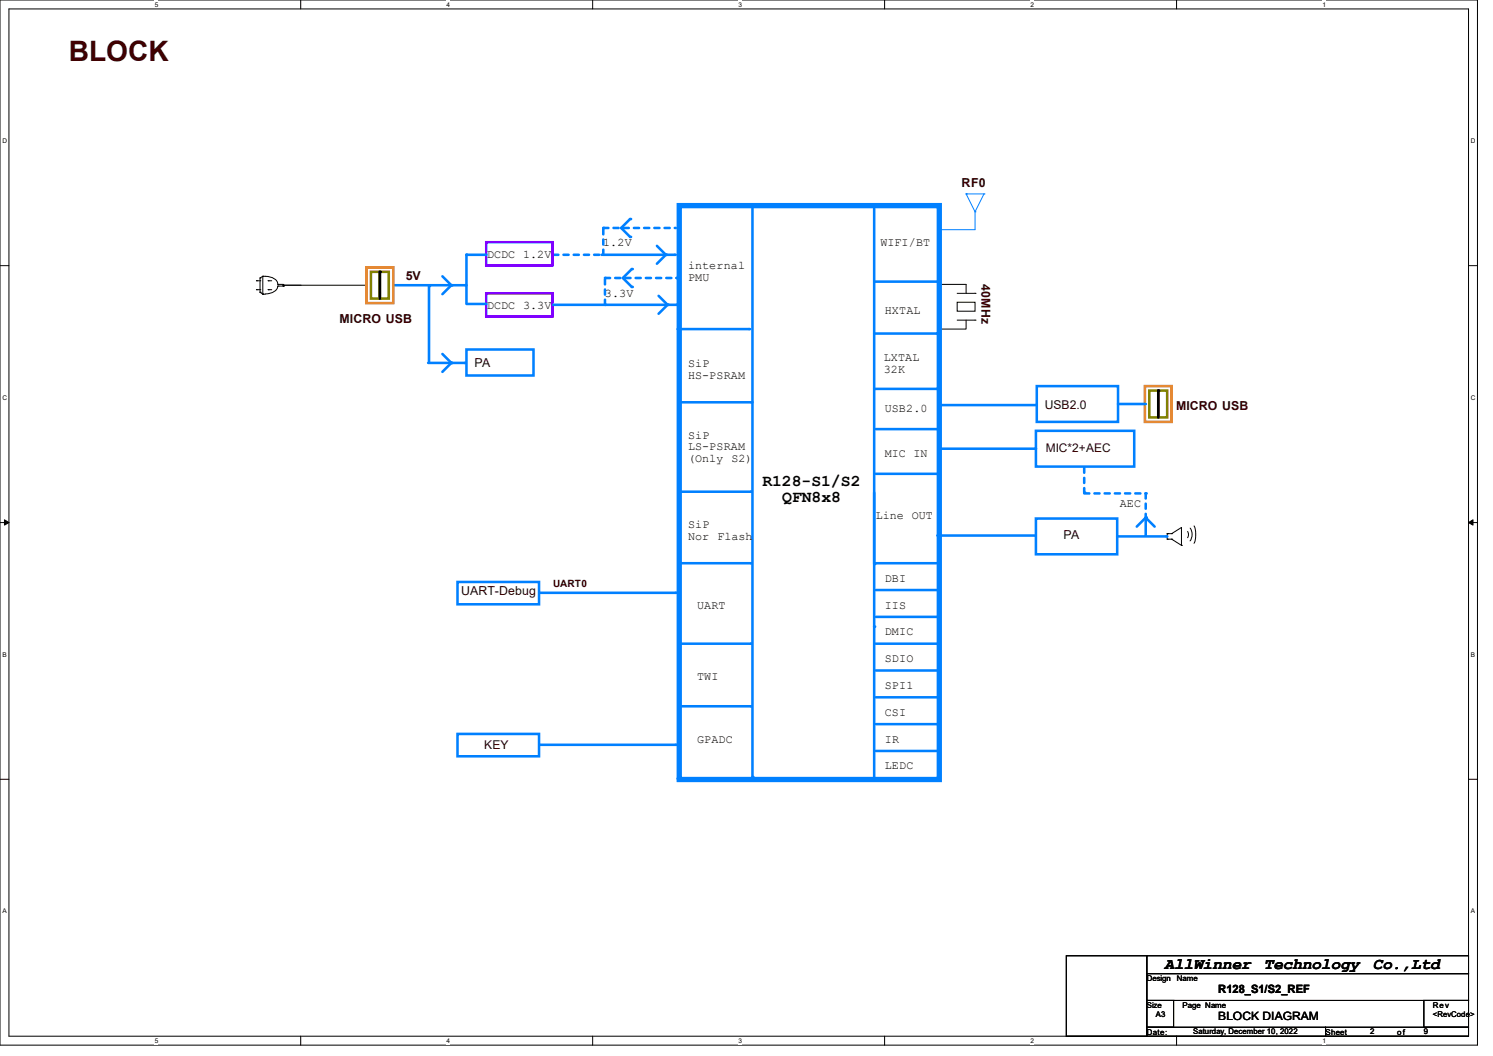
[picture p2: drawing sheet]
<svg xmlns="http://www.w3.org/2000/svg" width="297mm" height="210mm" viewBox="0 0 297 210" stroke-linecap="round" stroke-linejoin="round" font-family="sans-serif">
<path d="M0 0h293.9v207.9h-293.9zM1.8 1.8h290.3v204.3h-290.3z" fill="none" stroke="#000" stroke-width=".2"/>
<g fill="#fff">
<path d="M30.8 .2h.7v1.4h-.7z"/>
<path d="M30.8 206.2h.7v1.4h-.7z"/>
</g>
<path d="M59.8 0v1.8M59.8 206.1v1.8" fill="none" stroke="#000" stroke-width=".2"/>
<g fill="#fff">
<path d="M88.8 .2h.7v1.4h-.7z"/>
<path d="M88.8 206.2h.7v1.4h-.7z"/>
</g>
<path d="M117.9 0v1.8M117.9 206.1v1.8" fill="none" stroke="#000" stroke-width=".2"/>
<g fill="#fff">
<path d="M146.9 .2h.7v1.4h-.7z"/>
<path d="M146.9 206.2h.7v1.4h-.7z"/>
</g>
<path d="M176 0v1.8M176 206.1v1.8" fill="none" stroke="#000" stroke-width=".2"/>
<g fill="#fff">
<path d="M205 .2h.7v1.4h-.7z"/>
<path d="M205 206.2h.7v1.4h-.7z"/>
</g>
<path d="M234.1 0v1.8M234.1 206.1v1.8" fill="none" stroke="#000" stroke-width=".2"/>
<g fill="#fff">
<path d="M263.1 .2h.6v1.4h-.6z"/>
<path d="M263.1 206.2h.6v1.4h-.6z"/>
<path d="M.5 27.3h.9v1.4h-.9z"/>
<path d="M292.6 27.3h.9v1.4h-.9z"/>
<path d="M.5 78.4h.9v1.4h-.9z"/>
<path d="M292.6 78.4h.9v1.4h-.9z"/>
</g>
<path d="M0 52.8h1.8M292.1 52.8h1.8" fill="none" stroke="#000" stroke-width=".2"/>
<g fill="#fff">
<path d="M.5 129.5h.8v1.4h-.8z"/>
<path d="M292.6 129.5h.8v1.4h-.8z"/>
</g>
<path d="M0 103.9h1.8M292.1 103.9h1.8" fill="none" stroke="#000" stroke-width=".2"/>
<path d="M.9 103.4l.9 .5-.9 .5zM292.1 103.9l.9-.5v1z" fill="#000" stroke="#000" stroke-width=".2"/>
<g fill="#fff">
<path d="M.5 180.5h.8v1.4h-.8z"/>
<path d="M292.6 180.5h.8v1.4h-.8z"/>
</g>
<g fill="none" stroke="#000" stroke-width=".2">
<path d="M56.3 56.9h.1M56.3 56.7h.1M56.3 56.6v.3M56.3 56.7h16.4M186.9 56.6h5.3v1.7M190.4 58.3h3.6M194 58.3h.1M190.4 60.1h3.6v1.8h-3.6zM190.4 63.7h3.6M192.2 63.7v1.7h-5.3M194 63.7h.1M0 155h1.8"/>
<path d="M292.1 155h1.8"/>
</g>
<path d="M78.2 56.7h14.4" fill="none" stroke="#0080ff" stroke-width=".51"/>
<circle cx="92.6" cy="56.7" r=".25" fill="#0080ff"/>
<path d="M227.8 76.8h5.3v7.1h-5.3z" fill="none" stroke="#ff8000" stroke-width=".51"/>
<path d="M228.6 77.7h1.8v5.3h-1.8zM230.4 77.7h1.8v5.3h-1.8z" fill="none" stroke="#808000" stroke-width=".51"/>
<path d="M230.4 77.7v5.3" fill="none" stroke="#000" stroke-width=".51"/>
<circle cx="230.4" cy="77.7" r=".25" fill="#000"/>
<path d="M206.2 76.8h16.2v7.1h-16.2zM222.4 80.3h5.4" fill="none" stroke="#0080ff" stroke-width=".51"/>
<circle cx="227.8" cy="80.3" r=".25" fill="#0080ff"/>
<path d="M186.7 80.6h19.5" fill="none" stroke="#0080ff" stroke-width=".51"/>
<circle cx="186.7" cy="80.6" r=".25" fill="#0080ff"/>
<path d="M186.7 89.2h19.2" fill="none" stroke="#0080ff" stroke-width=".51"/>
<circle cx="205.9" cy="89.2" r=".25" fill="#0080ff"/>
<g fill="none" stroke="#000" stroke-width=".2">
<path d="M232.2 107.2h.1M232.2 106.1h.1M232.2 107.2h.9M232.2 106.1v1.1M232.2 106.1h.9M233.1 106.1h.1M233.1 107.2h.1M233.1 106.1l1.9-1.2v3.6M233.1 107.2l1.9 1.3M235 108.5h.1M236.3 105.7l.1 .6-.1 .6M236.8 105a2.24 2.24 0 0 1-.1 2.6"/>
<path d="M237.5 104.6a4.5 4.5 0 0 1 0 3.4"/>
</g>
<path d="M222.2 106.7h9.8" fill="none" stroke="#0080ff" stroke-width=".51"/>
<circle cx="232" cy="106.7" r=".25" fill="#0080ff"/>
<path d="M206.1 85.7h19.5v7.1h-19.5zM227.9 103v3.5" fill="none" stroke="#0080ff" stroke-width=".51"/>
<g fill="none" stroke="#000" stroke-width=".2">
<path d="M51 57.6h.1M51 55.8h.1M51 55.8h.9M51 57.6h.9M51.7 58.1h.1M51.7 55.3h.1M51.7 55.3v2.8M51.7 58.1l.6 .4M52.3 54.9a3 3 0 0 1 2.9 1.1v.6M52.3 58.5h.1M52.3 54.9h.1M52.3 54.9l-.6 .4"/>
<path d="M52.3 54.9v3.6M52.3 58.5h.5M53.3 55.8h.1M53.3 57.6h.1M53.3 55.8h.8M53.3 57.6h.8M55.2 56.9a1.75 1.75 0 0 1-1.8 1.5l-.6 .1M55.3 56.6h.1M55.3 56.9h.1M55.3 56.6h1v.3M55.3 56.9h1M56.3 56.7h.1"/>
<path d="M56.3 56.9h.1M56.3 56.7h3.6"/>
</g>
<path d="M72.9 53.2h5.3v7.1h-5.3z" fill="none" stroke="#ff8000" stroke-width=".51"/>
<path d="M73.8 54.1h1.8v5.3h-1.8zM75.6 54.1h1.7v5.3h-1.7z" fill="none" stroke="#808000" stroke-width=".51"/>
<path d="M75.6 54.1v5.3" fill="none" stroke="#000" stroke-width=".51"/>
<circle cx="75.6" cy="54.1" r=".25" fill="#000"/>
<circle cx="227.9" cy="103" r=".25" fill="#0080ff"/>
<path d="M227.9 103l-1.8 1.7" fill="none" stroke="#0080ff" stroke-width=".51"/>
<circle cx="227.9" cy="103" r=".25" fill="#0080ff"/>
<path d="M227.9 103l1.8 1.7" fill="none" stroke="#0080ff" stroke-width=".51"/>
<circle cx="227.9" cy="103" r=".25" fill="#0080ff"/>
<path d="M120.4 60.6h14.2" fill="none" stroke="#0080ff" stroke-width=".51"/>
<circle cx="134.6" cy="60.6" r=".25" fill="#0080ff"/>
<path d="M120.4 55.3h14.2" fill="none" stroke="#0080ff" stroke-width=".51" stroke-dasharray="1 1"/>
<circle cx="134.6" cy="55.3" r=".25" fill="#0080ff" stroke-dasharray="1 1"/>
<path d="M132.8 60.6l-1.8 1.8" fill="none" stroke="#0080ff" stroke-width=".51"/>
<circle cx="132.8" cy="60.6" r=".25" fill="#0080ff"/>
<path d="M131 58.8l1.8 1.8" fill="none" stroke="#0080ff" stroke-width=".51"/>
<circle cx="132.8" cy="60.6" r=".25" fill="#0080ff"/>
<path d="M120.4 60.6v-5.3" fill="none" stroke="#0080ff" stroke-width=".51" stroke-dasharray="1 1"/>
<circle cx="120.4" cy="55.3" r=".25" fill="#0080ff" stroke-dasharray="1 1"/>
<path d="M125.7 53.5l-1.8 1.8" fill="none" stroke="#0080ff" stroke-width=".51"/>
<circle cx="125.7" cy="53.5" r=".25" fill="#0080ff"/>
<path d="M123.9 55.3l1.8 1.8" fill="none" stroke="#0080ff" stroke-width=".51"/>
<circle cx="125.7" cy="57.1" r=".25" fill="#0080ff"/>
<path d="M120 50.7h14.2" fill="none" stroke="#0080ff" stroke-width=".51"/>
<circle cx="134.2" cy="50.7" r=".25" fill="#0080ff"/>
<path d="M110.1 50.7h9.6" fill="none" stroke="#0080ff" stroke-width=".51" stroke-dasharray="1 1"/>
<circle cx="119.7" cy="50.7" r=".25" fill="#0080ff" stroke-dasharray="1 1"/>
<path d="M120 45.3h14.2" fill="none" stroke="#0080ff" stroke-width=".51" stroke-dasharray="1 1"/>
<circle cx="134.2" cy="45.3" r=".25" fill="#0080ff" stroke-dasharray="1 1"/>
<path d="M132.5 50.7l-1.8 1.8" fill="none" stroke="#0080ff" stroke-width=".51"/>
<circle cx="132.5" cy="50.7" r=".25" fill="#0080ff"/>
<path d="M130.7 48.9l1.8 1.8" fill="none" stroke="#0080ff" stroke-width=".51"/>
<circle cx="132.5" cy="50.7" r=".25" fill="#0080ff"/>
<path d="M120 50.7v-5.4" fill="none" stroke="#0080ff" stroke-width=".51" stroke-dasharray="1 1"/>
<circle cx="120" cy="45.3" r=".25" fill="#0080ff" stroke-dasharray="1 1"/>
<path d="M125.3 43.6l-1.7 1.7" fill="none" stroke="#0080ff" stroke-width=".51"/>
<circle cx="125.3" cy="43.6" r=".25" fill="#0080ff"/>
<path d="M123.6 45.3l1.7 1.8" fill="none" stroke="#0080ff" stroke-width=".51"/>
<circle cx="125.3" cy="47.1" r=".25" fill="#0080ff"/>
<path d="M192.2 38.6h.1M192.2 38.6h3.5M192.2 38.6l1.8 3.5M195.7 38.6h.1M195.7 38.6l-1.7 3.5M186.9 45.7h.1M194 42.1h.1M194 42.1v3.6h-7.1" fill="none" stroke="#0080ff" stroke-width=".2"/>
<path d="M96.7 48.2h13.2v4.6h-13.2z" fill="none" stroke="#8000ff" stroke-width=".51"/>
<path d="M186.5 106.5h19.4" fill="none" stroke="#0080ff" stroke-width=".51"/>
<circle cx="186.5" cy="106.5" r=".25" fill="#0080ff"/>
<path d="M206.1 103.1h16.1v7.1h-16.1z" fill="none" stroke="#0080ff" stroke-width=".51"/>
<path d="M215.7 93v5" fill="none" stroke="#0080ff" stroke-width=".51" stroke-dasharray="1"/>
<circle cx="215.7" cy="98" r=".25" fill="#0080ff" stroke-dasharray="1"/>
<path d="M215.7 98.1h12.2" fill="none" stroke="#0080ff" stroke-width=".51" stroke-dasharray="1"/>
<circle cx="227.9" cy="98.1" r=".25" fill="#0080ff" stroke-dasharray="1"/>
<path d="M227.9 98.1v5" fill="none" stroke="#0080ff" stroke-width=".51" stroke-dasharray="1"/>
<circle cx="227.9" cy="103.1" r=".25" fill="#0080ff" stroke-dasharray="1"/>
<path d="M85.2 72.2h7.3M92.8 69.5h13.3v5.2h-13.3z" fill="none" stroke="#0080ff" stroke-width=".51"/>
<circle cx="92.5" cy="72.2" r=".25" fill="#0080ff"/>
<path d="M96.7 58.3h13.2v4.6h-13.2z" fill="none" stroke="#8000ff" stroke-width=".51"/>
<path d="M92.8 50.7v9.6" fill="none" stroke="#0080ff" stroke-width=".51"/>
<circle cx="92.8" cy="50.7" r=".25" fill="#0080ff"/>
<path d="M92.8 60.5h3.8" fill="none" stroke="#0080ff" stroke-width=".51"/>
<circle cx="96.6" cy="60.5" r=".25" fill="#0080ff"/>
<path d="M110.1 60.6h10.3" fill="none" stroke="#0080ff" stroke-width=".51"/>
<circle cx="120.4" cy="60.6" r=".25" fill="#0080ff"/>
<path d="M92.8 50.7h3.8" fill="none" stroke="#0080ff" stroke-width=".51"/>
<circle cx="96.6" cy="50.7" r=".25" fill="#0080ff"/>
<path d="M85.3 56.9v15.1" fill="none" stroke="#0080ff" stroke-width=".51"/>
<circle cx="85.3" cy="56.9" r=".25" fill="#0080ff"/>
<path d="M89.8 72.2l-1.8 1.8" fill="none" stroke="#0080ff" stroke-width=".51"/>
<circle cx="89.8" cy="72.2" r=".25" fill="#0080ff"/>
<path d="M88 70.4l1.8 1.8" fill="none" stroke="#0080ff" stroke-width=".51"/>
<circle cx="89.8" cy="72.2" r=".25" fill="#0080ff"/>
<path d="M89.8 56.7l-1.8 1.8" fill="none" stroke="#0080ff" stroke-width=".51"/>
<circle cx="89.8" cy="56.7" r=".25" fill="#0080ff"/>
<path d="M88 54.9l1.8 1.8" fill="none" stroke="#0080ff" stroke-width=".51"/>
<circle cx="89.8" cy="56.7" r=".25" fill="#0080ff"/>
<path d="M174.2 94.2h12.5" fill="none" stroke="#0080ff" stroke-width=".51"/>
<circle cx="186.7" cy="94.2" r=".25" fill="#0080ff"/>
<path d="M174.2 112h12.5" fill="none" stroke="#0080ff" stroke-width=".51"/>
<circle cx="186.7" cy="112" r=".25" fill="#0080ff"/>
<path d="M135.1 40.9h51.8v114.1h-51.8z" fill="none" stroke="#0080ff" stroke-width="1.1"/>
<path d="M149.7 40.9v113.6" fill="none" stroke="#0080ff" stroke-width=".51"/>
<circle cx="149.7" cy="154.5" r=".25" fill="#0080ff"/>
<path d="M173.9 40.7v71.5" fill="none" stroke="#0080ff" stroke-width=".51"/>
<circle cx="173.9" cy="112.2" r=".25" fill="#0080ff"/>
<path d="M173.9 66.3h12.5" fill="none" stroke="#0080ff" stroke-width=".51"/>
<circle cx="186.4" cy="66.3" r=".25" fill="#0080ff"/>
<path d="M174.2 85.3h12.5" fill="none" stroke="#0080ff" stroke-width=".51"/>
<circle cx="186.7" cy="85.3" r=".25" fill="#0080ff"/>
<path d="M173.9 98v26.6" fill="none" stroke="#0080ff" stroke-width=".51"/>
<circle cx="173.9" cy="124.6" r=".25" fill="#0080ff"/>
<path d="M135.1 97.8h14.3" fill="none" stroke="#0080ff" stroke-width=".51"/>
<circle cx="149.4" cy="97.8" r=".25" fill="#0080ff"/>
<path d="M173.9 154.9h12.5" fill="none" stroke="#0080ff" stroke-width=".51"/>
<circle cx="186.4" cy="154.9" r=".25" fill="#0080ff"/>
<path d="M134.8 154.9h14.2" fill="none" stroke="#0080ff" stroke-width=".51"/>
<circle cx="149" cy="154.9" r=".25" fill="#0080ff"/>
<path d="M173.9 124.6v30.3" fill="none" stroke="#0080ff" stroke-width=".51"/>
<circle cx="173.9" cy="154.9" r=".25" fill="#0080ff"/>
<path d="M174.1 56h12.4" fill="none" stroke="#0080ff" stroke-width=".51"/>
<circle cx="186.5" cy="56" r=".25" fill="#0080ff"/>
<path d="M134.8 65.4h14.2" fill="none" stroke="#0080ff" stroke-width=".51"/>
<circle cx="149" cy="65.4" r=".25" fill="#0080ff"/>
<path d="M135.1 80h14.4" fill="none" stroke="#0080ff" stroke-width=".51"/>
<circle cx="149.5" cy="80" r=".25" fill="#0080ff"/>
<path d="M135.1 128h14.3" fill="none" stroke="#0080ff" stroke-width=".51"/>
<circle cx="149.4" cy="128" r=".25" fill="#0080ff"/>
<path d="M135.1 112h14.3" fill="none" stroke="#0080ff" stroke-width=".51"/>
<circle cx="149.4" cy="112" r=".25" fill="#0080ff"/>
<path d="M173.9 77.3h12.5" fill="none" stroke="#0080ff" stroke-width=".51"/>
<circle cx="186.4" cy="77.3" r=".25" fill="#0080ff"/>
<path d="M135.1 140.5h14.3" fill="none" stroke="#0080ff" stroke-width=".51"/>
<circle cx="149.4" cy="140.5" r=".25" fill="#0080ff"/>
<path d="M174.2 122.7h12.5" fill="none" stroke="#0080ff" stroke-width=".51"/>
<circle cx="186.7" cy="122.7" r=".25" fill="#0080ff"/>
<path d="M174.2 128h12.5" fill="none" stroke="#0080ff" stroke-width=".51"/>
<circle cx="186.7" cy="128" r=".25" fill="#0080ff"/>
<path d="M174.2 133.3h12.5" fill="none" stroke="#0080ff" stroke-width=".51"/>
<circle cx="186.7" cy="133.3" r=".25" fill="#0080ff"/>
<path d="M174.2 138.7h12.5" fill="none" stroke="#0080ff" stroke-width=".51"/>
<circle cx="186.7" cy="138.7" r=".25" fill="#0080ff"/>
<path d="M174.2 144h12.5" fill="none" stroke="#0080ff" stroke-width=".51"/>
<circle cx="186.7" cy="144" r=".25" fill="#0080ff"/>
<path d="M174.2 149.4h12.5" fill="none" stroke="#0080ff" stroke-width=".51"/>
<circle cx="186.7" cy="149.4" r=".25" fill="#0080ff"/>
<path d="M174.2 117.3h12.5" fill="none" stroke="#0080ff" stroke-width=".51"/>
<circle cx="186.7" cy="117.3" r=".25" fill="#0080ff"/>
<path d="M107.4 148.1h27" fill="none" stroke="#0080ff" stroke-width=".51"/>
<circle cx="134.4" cy="148.1" r=".25" fill="#0080ff"/>
<path d="M107.4 117.9h27M91 146h16.2v4.4h-16.2z" fill="none" stroke="#0080ff" stroke-width=".51"/>
<circle cx="134.4" cy="117.9" r=".25" fill="#0080ff"/>
<path d="M91 115.7h16.2v4.5h-16.2z" fill="none" stroke="#0080ff" stroke-width=".51"/>
<path d="M212.1 190.1h16v16h-16zM228.1 190.1h64v3.5h-64zM228.1 193.6h64v5.4h-64zM228.1 199h5.4v5.3h-5.4zM283.3 199h8.8v5.3h-8.8zM228.1 204.3h35.6v1.8h-35.6zM263.7 204.3h28.4v1.8h-28.4z" fill="none" stroke="#000" stroke-width=".2"/>
<text font-size="5.6" fill="#400000" x="13.7" y="12.1">BLOCK</text>
<g font-size="3.3">
<text x="151.7" y="96.6">R128-S1/S2</text>
<text x="155.6" y="99.9">QFN8x8</text>
</g>
<g font-size="3.2">
<text x="231.7" y="192.7">AllWinner</text>
<text x="251.4" y="192.7">Technology</text>
<text x="273.1" y="192.7">Co.,Ltd</text>
</g>
<g font-size="2.5" fill="#400000">
<text x="191.3" y="37.3">RF0</text>
<text x="80.7" y="55.8">5V</text>
<text x="195.2" y="56.6" transform="rotate(90 195.2 56.6)">40MHz</text>
<text x="67.6" y="64.3">MICRO USB</text>
<text x="94.4" y="73">PA</text>
<text x="234" y="81.5">MICRO USB</text>
<text x="211.6" y="107.1">PA</text>
<text x="91.7" y="118.4">UART-Debug</text>
</g>
<g font-size="2.4" fill="#400000">
<text x="207.9" y="81.3">USB2.0</text>
<text x="208" y="89.9">MIC*2+AEC</text>
<text x="96.4" y="149.1">KEY</text>
</g>
<g font-size="2.3">
<text x="96.9" y="51.4">DCDC 1.2V</text>
<text x="120" y="49">1.2V</text>
<text x="136.9" y="53.5">internal</text>
<text x="175.1" y="49">WIFI/BT</text>
<text x="120.4" y="59">3.3V</text>
<text x="136.9" y="55.8">PMU</text>
<text x="96.9" y="61.5">DCDC 3.3V</text>
<text x="176" y="62.4">HXTAL</text>
<text x="175.9" y="71.8">LXTAL</text>
<text x="136.9" y="73">SiP</text>
<text x="136.9" y="75.4">HS-PSRAM</text>
<text x="175.9" y="74.1">32K</text>
<text x="176" y="81.9">USB2.0</text>
<text x="136.9" y="87.2">SiP</text>
<text x="136.9" y="89.6">LS-PSRAM</text>
<text x="136.9" y="91.9">(Only S2)</text>
<text x="176" y="90.8">MIC IN</text>
<text x="222.8" y="100.8">AEC</text>
<text x="136.9" y="105">SiP</text>
<text x="136.9" y="107.4">Nor Flash</text>
<text x="174.2" y="103.3">Line OUT</text>
<text x="176" y="115.7">DBI</text>
<text x="138.7" y="121">UART</text>
<text x="176" y="121">IIS</text>
<text x="176" y="131.7">SDIO</text>
<text x="176" y="126.4">DMIC</text>
<text x="138.7" y="135.3">TWI</text>
<text x="176" y="137">SPI1</text>
<text x="176" y="142.4">CSI</text>
<text x="138.7" y="147.7">GPADC</text>
<text x="176" y="147.7">IR</text>
<text x="176" y="153">LEDC</text>
<text x="242.4" y="197.5">R128_S1/S2_REF</text>
<text x="242.4" y="202.8">BLOCK DIAGRAM</text>
</g>
<text font-size="2" fill="#400000" x="110.1" y="116.7">UART0</text>
<g font-size="1.6">
<text x="228.1" y="195.1">Design</text>
<text x="234.1" y="195.1">Name</text>
<text x="228.1" y="200.4">Size</text>
<text x="229.9" y="202.2">A3</text>
<text x="235.2" y="200.4">Page Name</text>
<text x="285" y="202.2">&lt;RevCode&gt;</text>
<text x="285" y="200.4">Rev</text>
<text x="228.1" y="205.7">Date:</text>
<text x="237.4" y="205.7">Saturday, December 10, 2022</text>
<text x="263.7" y="205.7">Sheet</text>
<text x="272.6" y="205.7">2</text>
<text x="277.9" y="205.7">o f</text>
<text x="283.2" y="205.7">9</text>
</g>
<g font-size="1.3">
<text x="30.8" y="1.3">5</text>
<text x="88.8" y="1.3">4</text>
<text x="146.9" y="1.3">3</text>
<text x="205" y="1.3">2</text>
<text x="263.1" y="1.3">1</text>
<text x=".5" y="28.4">D</text>
<text x="292.6" y="28.4">D</text>
<text x=".5" y="79.5">C</text>
<text x="292.6" y="79.5">C</text>
<text x=".5" y="130.6">B</text>
<text x="292.6" y="130.6">B</text>
<text x=".5" y="181.7">A</text>
<text x="292.6" y="181.7">A</text>
<text x="30.8" y="207.4">5</text>
<text x="88.8" y="207.4">4</text>
<text x="146.9" y="207.4">3</text>
<text x="205" y="207.4">2</text>
<text x="263.1" y="207.4">1</text>
</g>
</svg>
